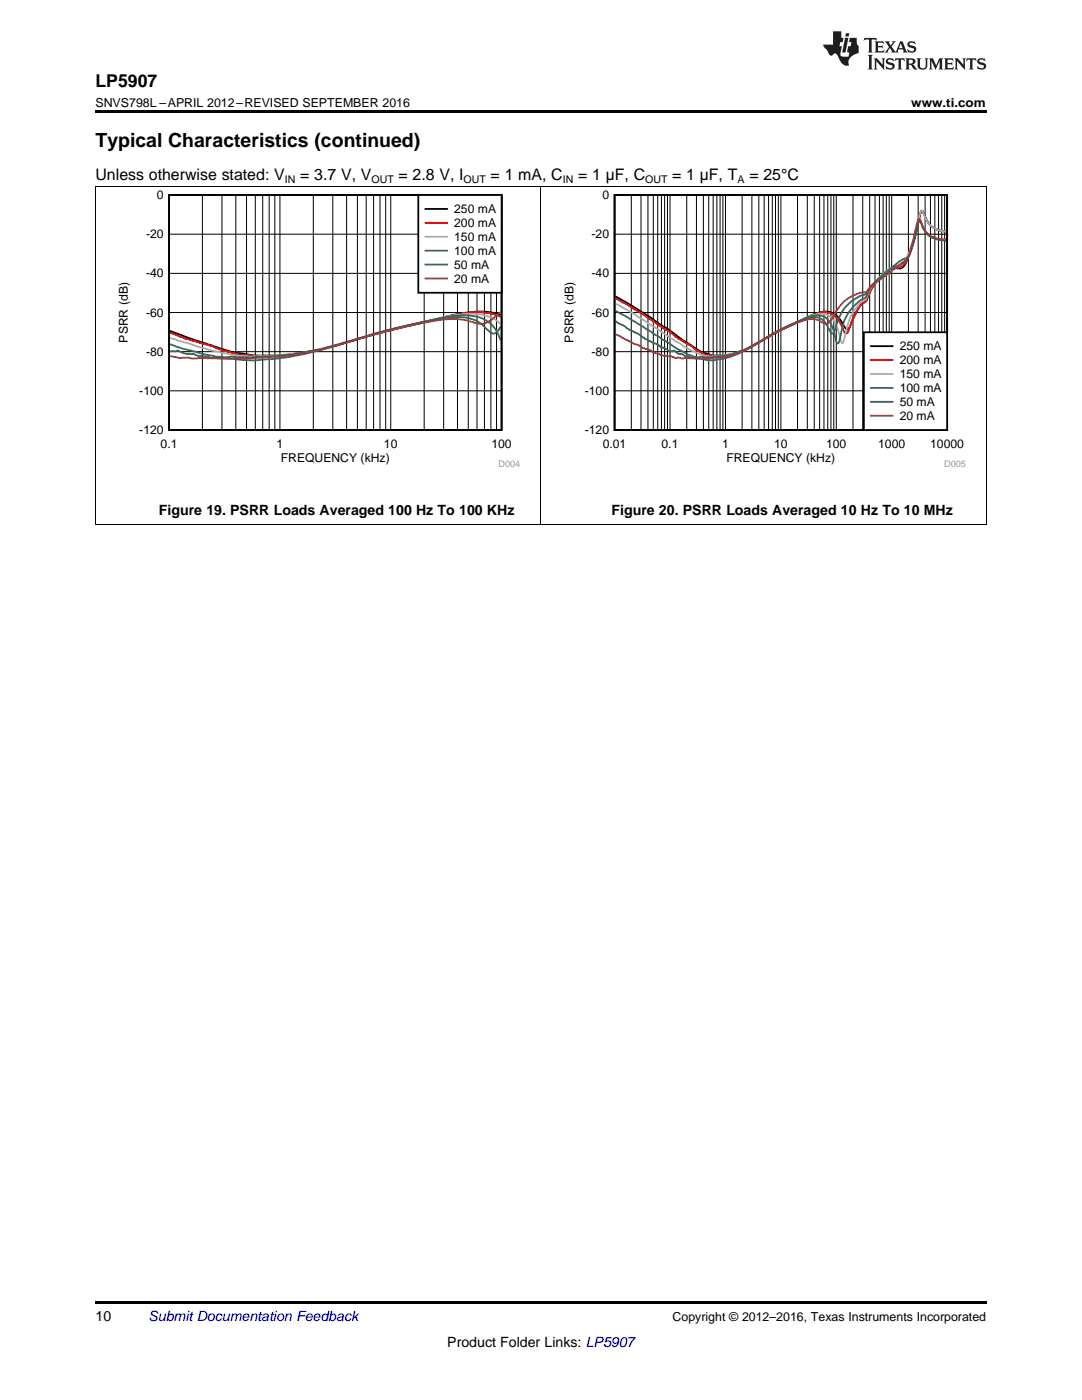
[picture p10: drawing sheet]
<svg xmlns="http://www.w3.org/2000/svg" width="216mm" height="279mm" viewBox="0 0 216 279" stroke-linecap="round" stroke-linejoin="round" font-family="sans-serif">
<path d="M19 259.7h177.8v.5h-177.8z" fill="#000"/>
<path d="M19.1 37.3v67.3M107.9 37.3v67.3M196.8 37.3v67.3M19 104.6h177.8" fill="none" stroke="#000" stroke-width=".2"/>
<path d="M23.2 38h80.6v55.3h-80.6z" fill-rule="evenodd" fill="#fff"/>
<path d="M33.7 38.9h66.4v46.9h-66.4zM99.9 62.9l-1-.4a14.3 14.3 0 0 0-4.8-.2l-3.5 .5-12.8 3.1-11.6 3.3-5 1.1-4 .5-2.7 .2-3.7-.1-2.1-.3a32 32 0 0 1-7.2-1.9l-7.6-2.6" fill="none" stroke="#000" stroke-width=".35"/>
<g fill="none" stroke="#000" stroke-width=".2">
<path d="M40.4 38.9v46.9M44.3 38.9v46.9M47.1 38.9v46.9M49.2 38.9v46.9M50.9 38.9v46.9M52.4 38.9v46.9M53.7 38.9v46.9M54.8 38.9v46.9M55.9 38.9v46.9M62.5 38.9v46.9M66.4 38.9v46.9M69.2 38.9v46.9"/>
<path d="M71.3 38.9v46.9M73.1 38.9v46.9M74.5 38.9v46.9M75.8 38.9v46.9M77 38.9v46.9M78 38.9v46.9M84.6 38.9v46.9M88.5 38.9v46.9M91.3 38.9v46.9M93.4 38.9v46.9M95.2 38.9v46.9M96.7 38.9v46.9"/>
<path d="M98 38.9v46.9M99.1 38.9v46.9M33.7 54.6h66.4M33.7 46.7h66.4M33.7 78h66.4M33.7 70.2h66.4M33.7 62.4h66.4"/>
</g>
<path d="M99.9 63.3a14.3 14.3 0 0 0-9-.5l-12.8 3-10.6 3-3.6 1-6.7 1.1-1.7 .2-1.8-.1a16.9 16.9 0 0 1-4.5-.1l-1.6-.1-.8-.3a16.5 16.5 0 0 1-4.3-1.3l-5.6-1.6-3-1.2" fill="none" stroke="#f00" stroke-width=".35"/>
<path d="M99.9 64.8a7.6 7.6 0 0 0-5.5-2.2l-3.2 .2-3.8 .8-12.2 2.9-11.9 3.3-3.5 .7-5.5 .5-4.4 .1-3.9-.4-4.2-.9-7.9-2.4" fill="none" stroke="#aaa" stroke-width=".35"/>
<path d="M99.9 67.9a6.9 6.9 0 0 0-7.6-5l-4.3 .6-7 1.5-6.1 1.6-11.3 3.4-5.1 1.1-3.2 .5-4.8 .3h-2.1l-4-.5-3.7-.7-4.1-1.1-2.7-.9" fill="none" stroke="#295c75" stroke-width=".35"/>
<path d="M99.9 65.2l-.5 .7a1.04 1.04 0 0 1-.8 .7 1.04 1.04 0 0 1-1-.5 8.2 8.2 0 0 0-8-2.7l-5.1 .8-6.4 1.5-14.2 4-5.4 1.1-3.2 .3-3.9 .1-1.5 .2-3.7-.2-1.5 .1a4.6 4.6 0 0 0-2.4 .1l-1.6-.3a3.2 3.2 0 0 1-2.1-.5h-.8a4 4 0 0 1-2.4-.6l-.5 .1-1 .1" fill="none" stroke="#286b49" stroke-width=".35"/>
<path d="M99.9 62.2l-1.2 1.1a3.7 3.7 0 0 1-4.6 .9 18.9 18.9 0 0 0-9.6 .2l-9.6 2.2-10.5 3.1-3.2 .7-4.9 .8-7.1 .4h-4.2l-4.9-.2-1.8 .2-.8-.2-1.4 .1-2.2-.4" fill="none" stroke="#9e3a3a" stroke-width=".35"/>
<path d="M83.5 38.9h16.6v19.5h-16.6z" fill-rule="evenodd" fill="#fff"/>
<path d="M83.5 38.9h16.6v19.5h-16.6zM84.9 41.7h4.3" fill="none" stroke="#000" stroke-width=".35"/>
<path d="M84.9 44.5h4.3" fill="none" stroke="#f00" stroke-width=".35"/>
<path d="M84.9 47.3h4.3" fill="none" stroke="#aaa" stroke-width=".35"/>
<path d="M84.9 50h4.3" fill="none" stroke="#295c75" stroke-width=".35"/>
<path d="M84.9 52.8h4.3" fill="none" stroke="#286b49" stroke-width=".35"/>
<path d="M84.9 55.6h4.3" fill="none" stroke="#9e3a3a" stroke-width=".35"/>
<path d="M112.1 38h80.6v55.3h-80.6z" fill-rule="evenodd" fill="#fff"/>
<path d="M122.6 38.9h66.4v46.9h-66.4zM188.8 46.2l-1-.1a4.2 4.2 0 0 1-3.3-3.1l-.5-1a13 13 0 0 0-1.1 4.1l-1.9 5.8a1.81 1.81 0 0 1-1.9 1.7 3.7 3.7 0 0 0-3.5 1.8 12.8 12.8 0 0 0-2.8 4.7 4.1 4.1 0 0 0-2.1 2.6l-.6 1.2a3.3 3.3 0 0 1-1 1.8 4.5 4.5 0 0 1-1.5-1.9 3.9 3.9 0 0 0-5.2-1.1l-6.7 3.2-6.8 3.8-1.5 .6-2 .5-1.9 .2a4 4 0 0 1-2.3-.4 10.4 10.4 0 0 1-3.6-1.9l-4.3-3-1.4-.8-3.5-2.5-5.6-3.2" fill="none" stroke="#000" stroke-width=".35"/>
<g fill="none" stroke="#000" stroke-width=".2">
<path d="M126 38.9v46.9M127.9 38.9v46.9M129.3 38.9v46.9M130.4 38.9v46.9M131.2 38.9v46.9M132 38.9v46.9M132.6 38.9v46.9M133.2 38.9v46.9M133.7 38.9v46.9M137 38.9v46.9M139 38.9v46.9M140.4 38.9v46.9"/>
<path d="M141.4 38.9v46.9M142.3 38.9v46.9M143 38.9v46.9M143.7 38.9v46.9M144.2 38.9v46.9M144.8 38.9v46.9M148.1 38.9v46.9M150 38.9v46.9M151.4 38.9v46.9M152.5 38.9v46.9M153.4 38.9v46.9M154.1 38.9v46.9"/>
<path d="M154.7 38.9v46.9M155.3 38.9v46.9M155.8 38.9v46.9M159.1 38.9v46.9M161.1 38.9v46.9M162.5 38.9v46.9M163.5 38.9v46.9M164.4 38.9v46.9M165.2 38.9v46.9M165.8 38.9v46.9M166.4 38.9v46.9M166.9 38.9v46.9"/>
<path d="M170.2 38.9v46.9M172.2 38.9v46.9M173.5 38.9v46.9M174.6 38.9v46.9M175.5 38.9v46.9M176.2 38.9v46.9M176.9 38.9v46.9M177.4 38.9v46.9M177.9 38.9v46.9M181.3 38.9v46.9M183.2 38.9v46.9M184.6 38.9v46.9"/>
<path d="M185.7 38.9v46.9M186.5 38.9v46.9M187.3 38.9v46.9M187.9 38.9v46.9M188.5 38.9v46.9M122.6 54.6h66.4M122.6 46.7h66.4M122.6 78h66.4M122.6 70.2h66.4M122.6 62.4h66.4"/>
</g>
<path d="M188.8 46.2l-1-.1a4.3 4.3 0 0 1-3.5-3.4l-.3-.7-.4 .7a44.8 44.8 0 0 1-3.1 9.9 2.83 2.83 0 0 1-2.4 .9 10.2 10.2 0 0 0-4.4 4.4l-.2 .7a2.44 2.44 0 0 1-1.1 1.8 6.4 6.4 0 0 0-2.3 3.3l-1 2.7-.3 .1-.3-.2a6.4 6.4 0 0 0-2.5-3.6 5.6 5.6 0 0 0-5 .7l-5.1 2.4-7.2 4-3.3 1.1-.8 .2-.9-.1a4.3 4.3 0 0 1-2.3-.1l-.8-.1-1.6-.9-.9-.7-2.8-1.6-1.9-1.5-4.8-3.2-3.3-2-2.5-1.3" fill="none" stroke="#f00" stroke-width=".35"/>
<path d="M188.8 46.2l-1-.1a4.3 4.3 0 0 1-3.5-3.4 .66 .66 0 0 0-.5-.7l-.2 .6a35.1 35.1 0 0 1-3.1 9.5 6 6 0 0 1-2.9 1.5l-1.1 .7-1 1.1a11 11 0 0 0-2.7 4.2l-.2 .3a8.4 8.4 0 0 0-3.5 5.1l-1 3.5-.3-.6-.6-2.1a4 4 0 0 0-2.5-3.1l-.7-.1-1 .1-2.5 .9-6.1 2.9-4.8 2.7-2.9 1.3-2.7 .5-2.2 .1-2-.4-2.1-.9-4.3-2.6-6.7-4.4-3.9-2.2" fill="none" stroke="#aaa" stroke-width=".35"/>
<path d="M188.8 48l-1.8-.3a4.1 4.1 0 0 1-3.3-3.4l-.2-.2-.3 .5a28.4 28.4 0 0 1-2.3 7.3l-1.1 .8-2.9 1.5-1.6 1.4a8.9 8.9 0 0 0-2.5 3.6l-.2 .3a8.9 8.9 0 0 0-4.7 6.6l-.4 1.9-.3 .6-.3-.3-.3-1.5a4.6 4.6 0 0 0-2.3-3.6 6.2 6.2 0 0 0-4.6 .8l-4 1.8-6.4 3.8-2.1 1.1-2.7 .9-2.4 .3h-1.1l-2-.5-1.8-.7-2.1-1.1-8.2-5.2-4.1-2.3" fill="none" stroke="#295c75" stroke-width=".35"/>
<path d="M188.8 48l-1.8-.2a4.2 4.2 0 0 1-3.3-3.5l-.2-.2-.3 .5-1.1 4.4a4.1 4.1 0 0 1-1.2 2.5l-1.5 .7-4.1 3.5a7.6 7.6 0 0 0-2.5 2.9l-1.2 .5-1.7 1.1a9 9 0 0 0-3.2 5.3l-.5 1.1a1.21 1.21 0 0 1-.9-1.1 3.2 3.2 0 0 0-4.6-1.9l-4.8 2.1-7.2 4-2.7 1.1h-.6l-.9 .3-1.9 .1-.8 .2-.4-.1h-.9a1.05 1.05 0 0 0-1.2 0l-.8-.1a.67 .67 0 0 1-1.1 0l-.2-.1a1.02 1.02 0 0 1-1.1-.5h-.7l-.9-.6-.2 .1h-.3a.42 .42 0 0 1-.7-.2l-.5-.3-1-.4-.9-.6h-.3l-1.8-.9-1.5-1.1-1.6-.7-1.2-.9-.9-.3-.8-.6" fill="none" stroke="#286b49" stroke-width=".35"/>
<path d="M188.8 47.8l-1.8-.2a4.2 4.2 0 0 1-3.3-3.5l-.2-.4a3.9 3.9 0 0 0-.9 2.4l-.7 3.2a3.9 3.9 0 0 1-1.4 2.8l-5.3 4a6.5 6.5 0 0 0-2.4 2.2l-1.2 .2-2 .8a10.1 10.1 0 0 0-3.7 4.4 1.12 1.12 0 0 1-1.5 .8 4.6 4.6 0 0 0-5-.2l-5.1 2.3-5.3 3.1-1.6 .7-2.4 .8-3.6 .4h-2.1l-2.4-.2-.9 .2-.4-.2-.7 .1-1.2-.5h-1.2l-1.4-.5a1.32 1.32 0 0 1-1.2-.5l-.7-.4-.9-.1-1-.7-.8-.2-2.4-1.2-.4-.3-.5-.3h-.4" fill="none" stroke="#9e3a3a" stroke-width=".35"/>
<path d="M172.4 66.3h16.6v19.5h-16.6z" fill-rule="evenodd" fill="#fff"/>
<path d="M172.4 66.3h16.6v19.5h-16.6zM173.8 69.1h4.3" fill="none" stroke="#000" stroke-width=".35"/>
<path d="M173.8 71.9h4.3" fill="none" stroke="#f00" stroke-width=".35"/>
<path d="M173.8 74.6h4.3" fill="none" stroke="#aaa" stroke-width=".35"/>
<path d="M173.8 77.4h4.3" fill="none" stroke="#295c75" stroke-width=".35"/>
<path d="M173.8 80.2h4.3" fill="none" stroke="#286b49" stroke-width=".35"/>
<path d="M173.8 83h4.3" fill="none" stroke="#9e3a3a" stroke-width=".35"/>
<path d="M19 37.2h177.8" fill="none" stroke="#000" stroke-width=".2"/>
<path d="M19 22h177.8v.5h-177.8z" fill="#000"/>
<g fill="#231f20">
<path d="M172.5 7.6l-.1 .5 .4-.2h.6v.1v2.1l-.2 .4h.9l-.2-.4v-2.1l.1-.1h.5l.5 .2-.2-.5zM174.5 8.3l.2 .3v1.5l-.2 .4h1.8l.2-.6a1.04 1.04 0 0 1-1.3 .2v-.7h.6l.3 .2v-.6l-.3 .2h-.6v-.6l.8-.1 .4 .3-.2-.5zM176.5 8.3l.9 1.1-.9 1.1h.8l-.2-.2 .4-.7 .5 .7-.2 .2h1.5l-.2-.2 .2-.4h.9l.1 .4-.2 .2h1l-.3-.3-.7-1.9h-.5l-.9 2-.8-1 .9-1h-.8l.1 .3-.4 .5-.3-.6 .1-.2zM179.7 8.6l.4 1h-.7zM181.3 8.4a.63 .63 0 0 0-.2 .7 .63 .63 0 0 0 .6 .4l.6 .2 .1 .2a.75 .75 0 0 1-.7 .4 .75 .75 0 0 1-.6-.5l.1 .7 .1-.1a1.11 1.11 0 0 0 1.5-.6 1.13 1.13 0 0 0-1.2-.8l-.1-.4a1.04 1.04 0 0 1 1.2 .2l-.2-.5-.2 .1-.4-.2zM173.2 10.9l.2 .4v2.2l-.2 .4h1l-.3-.4v-2.2l.3-.4zM174.3 11.6l.3 .4v1.5l-.3 .4h.8l-.2-.4v-1.3l1.5 1.7v-1.9l.2-.4h-.7l.2 .4v.9l-1.1-1.3zM177 11.8a.62 .62 0 0 0-.2 .7 .62 .62 0 0 0 .6 .4l.6 .1 .1 .3a.76 .76 0 0 1-.7 .3 .76 .76 0 0 1-.7-.4l.2 .7 .1-.1a1.11 1.11 0 0 0 1.5-.6 1.13 1.13 0 0 0-1.2-.8l-.1-.4a1.04 1.04 0 0 1 1.2 .2l-.2-.6-.2 .1-.5-.1zM178.7 11.6l-.2 .6a.61 .61 0 0 1 .8-.3v1.6l-.2 .4h.9l-.2-.4v-1.6a.63 .63 0 0 1 .7 .3l-.1-.6zM180.6 11.6l.3 .4v1.5l-.3 .4h1l-.2-.2-.1-.8 .6 .2a.76 .76 0 0 0 1.2 .7l-1-1a.58 .58 0 0 0 .6-.5 .58 .58 0 0 0-.5-.6zM181.4 11.9h.1a.45 .45 0 0 1 .5 .1 .45 .45 0 0 1 .1 .5l-.8 .2zM182.9 11.6l.2 .2a2.17 2.17 0 0 0 .3 1.9 .99 .99 0 0 0 1.6-.6v-1.1l.2-.4h-.7l.2 .2a1.92 1.92 0 0 1-.2 1.8 .6 .6 0 0 1-.9-.5v-1.1l.2-.4zM185.4 11.6l.2 .4v1.5l-.2 .4h.7l-.2-.4v-1.4l.8 1.8 .8-1.8v1.4l-.2 .4h.9l-.2-.4v-1.5l.2-.4h-.8l-.6 1.5-.6-1.5zM188.4 11.6l.2 .4v1.5l-.2 .4h1.8l.1-.6a1.04 1.04 0 0 1-1.2 .1v-.6h.5l.4 .2v-.6l-.4 .2h-.5v-.7h.8l.3 .3-.1-.6zM190.5 11.6l.2 .4v1.5l-.2 .4h.7l-.2-.4v-1.3l1.5 1.7v-1.9l.2-.4h-.7l.2 .4v.9l-1.1-1.3zM192.9 11.6l-.1 .6a.61 .61 0 0 1 .7-.3l.1 1.6-.3 .4h1l-.3-.4 .1-1.6a.63 .63 0 0 1 .7 .3l-.1-.6zM195.2 11.8a.62 .62 0 0 0-.2 .7 .62 .62 0 0 0 .6 .4l.6 .1 .1 .3a.76 .76 0 0 1-.7 .3 .76 .76 0 0 1-.6-.4l.1 .7 .1-.1a1.11 1.11 0 0 0 1.6-.6 1.13 1.13 0 0 0-1.3-.8l-.1-.4a1.04 1.04 0 0 1 1.2 .2l-.1-.6-.2 .1-.5-.1z"/>
<path d="M166.2 6.3v2.6h-1.9v.4l.8 .9a.91 .91 0 0 0 1 .8 .56 .56 0 0 1 .5-.3 .56 .56 0 0 1 .5 .3l.4 .8a1.53 1.53 0 0 0 1.9 1.2 1.54 1.54 0 0 1 1-2.1l.9-.3v-1.4a1.52 1.52 0 0 1-.4-1.6h-1.3l-.2 .8h.5l-.2 .8h-.5l-.1 1v.2l.4 .1-.2 .8a1.93 1.93 0 0 1-1.6-.3l.3-1.8h-.5l.2-.8h.4l.2-.8h-.4v-1.3zM168.6 7.6l-.6 2.9h.7l.6-2.9zM168.8 6.6l-.1 .7h.6l.2-.7z"/>
</g>
<text font-size="3.9" x="19" y="29.3">Typical Characteristics (continued)</text>
<text font-size="3.5" x="19" y="17.3">LP5907</text>
<g font-size="3.2">
<text x="19" y="36">Unless otherwise stated: V</text>
<text x="59.9" y="36">= 3.7 V, V</text>
<text x="79.5" y="36">= 2.8 V, I</text>
<text x="97.9" y="36">= 1 mA, C</text>
<text x="115.4" y="36">= 1 µF, C</text>
<text x="134.1" y="36">= 1 µF, T</text>
<text x="149.5" y="36">= 25°C</text>
</g>
<g font-size="2.8">
<text x="31.7" y="102.9">Figure 19. PSRR Loads Averaged 100 Hz To 100 KHz</text>
<text x="122" y="102.9">Figure 20. PSRR Loads Averaged 10 Hz To 10 MHz</text>
<text x="19" y="263.6">10</text>
<text x="89.3" y="268.9">Product Folder Links: LP5907</text>
</g>
<text font-size="2.8" fill="#0000c8" x="29.6" y="263.6">Submit Documentation Feedback</text>
<g font-size="2.5">
<text x="19" y="21.4">SNVS798L –APRIL 2012–REVISED SEPTEMBER 2016</text>
<text x="181.8" y="21.4">www.ti.com</text>
<text x="134.2" y="263.6">Copyright © 2012–2016, Texas Instruments Incorporated</text>
</g>
<g font-size="2.4">
<text x="31.3" y="39.7">0</text>
<text x="120.2" y="39.7">0</text>
<text x="29.1" y="47.5">-20</text>
<text x="90.6" y="42.6">250 mA</text>
<text x="90.6" y="45.3">200 mA</text>
<text x="118" y="47.5">-20</text>
<text x="90.6" y="48.1">150 mA</text>
<text x="90.6" y="50.9">100 mA</text>
<text x="90.6" y="53.7">50 mA</text>
<text x="29.1" y="55.4">-40</text>
<text x="90.6" y="56.4">20 mA</text>
<text x="118" y="55.4">-40</text>
<text x="29.1" y="63.2">-60</text>
<text x="118" y="63.2">-60</text>
<text x="25.5" y="68.4" transform="rotate(-90 25.5 68.4)">PSRR (dB)</text>
<text x="29.1" y="71">-80</text>
<text x="114.4" y="68.4" transform="rotate(-90 114.4 68.4)">PSRR (dB)</text>
<text x="118" y="71">-80</text>
<text x="179.5" y="69.9">250 mA</text>
<text x="179.5" y="72.7">200 mA</text>
<text x="179.5" y="75.5">150 mA</text>
<text x="27.8" y="78.8">-100</text>
<text x="116.7" y="78.8">-100</text>
<text x="179.5" y="78.3">100 mA</text>
<text x="179.5" y="81">50 mA</text>
<text x="179.5" y="83.8">20 mA</text>
<text x="27.8" y="86.6">-120</text>
<text x="32" y="89.4">0.1</text>
<text x="55.2" y="89.4">1</text>
<text x="76.6" y="89.4">10</text>
<text x="98.1" y="89.4">100</text>
<text x="116.7" y="86.6">-120</text>
<text x="120.3" y="89.4">0.01</text>
<text x="132" y="89.4">0.1</text>
<text x="144.1" y="89.4">1</text>
<text x="154.5" y="89.4">10</text>
<text x="164.8" y="89.4">100</text>
<text x="175.2" y="89.4">1000</text>
<text x="185.6" y="89.4">10000</text>
<text x="56" y="92.2">FREQUENCY (kHz)</text>
<text x="144.9" y="92.2">FREQUENCY (kHz)</text>
</g>
<g font-size="2.1">
<text x="56.8" y="36.6">IN</text>
<text x="74.1" y="36.6">OUT</text>
<text x="92.5" y="36.6">OUT</text>
<text x="112.3" y="36.6">IN</text>
<text x="128.7" y="36.6">OUT</text>
<text x="147.2" y="36.6">A</text>
</g>
<g font-size="1.8" fill="#999">
<text x="99.5" y="93.2">D004</text>
<text x="188.4" y="93.2">D005</text>
</g>
</svg>
